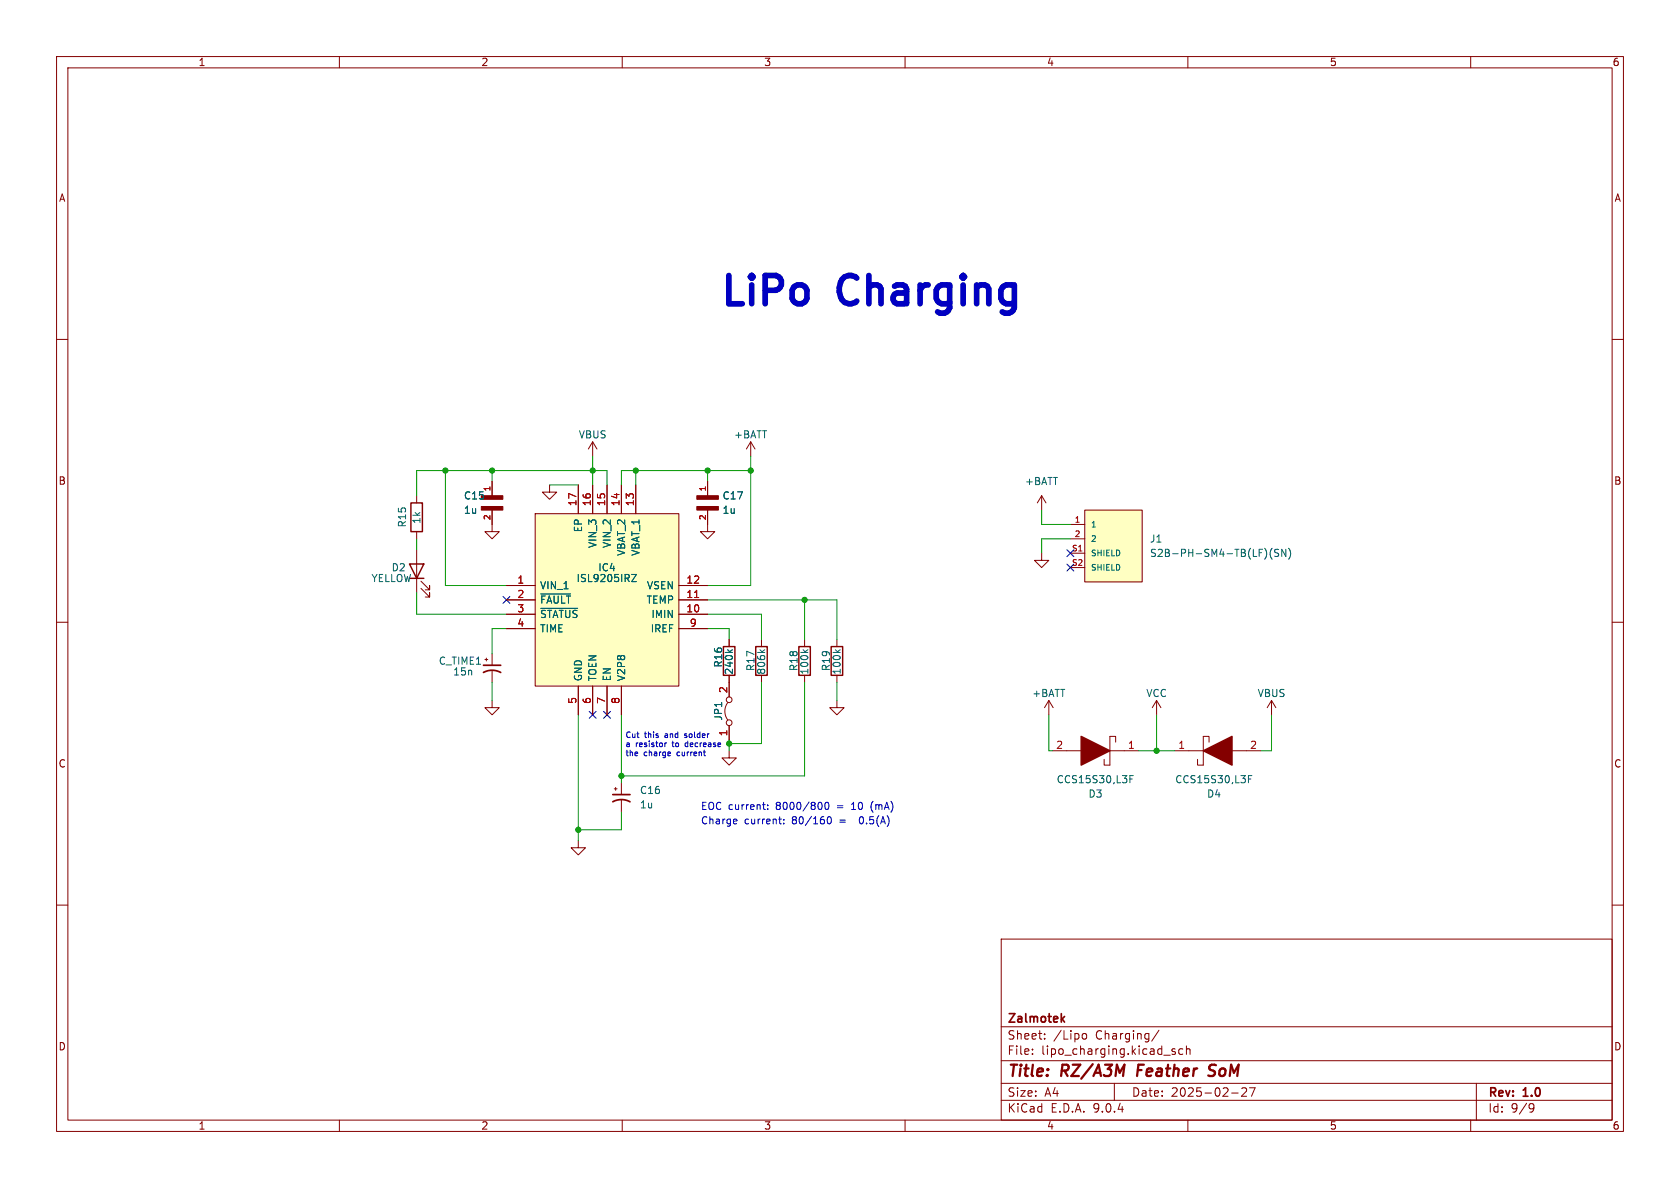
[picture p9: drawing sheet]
<svg xmlns="http://www.w3.org/2000/svg" width="297mm" height="210mm" viewBox="0 0 297 210" stroke-linecap="round" stroke-linejoin="round" font-family="sans-serif">
<g fill="none" stroke="#840000" stroke-width=".18">
<path d="M10 10h277v190h-277zM12 12h273v186h-273zM60 10v2M110 10v2M160 10v2M210 10v2M260 10v2M10 60h2M285 60h2M184.1 97.8v1.3h-1.2l1.2 1.2 1.3-1.2h-1.3M184.1 87.6l.8 1.3M184.1 87.6l-.7 1.3"/>
<path d="M184.1 87.6v2.6M10 110h2M285 110h2M108.6 139.4h.5M108.8 139.2v.5M109.9 138.4v2.1M148 123.8v1.3h1.2l-1.2 1.3-1.3-1.3h1.3M185.4 123.8l-.7 1.3M185.4 123.8l.8 1.3M185.4 123.8v2.6M204.5 123.8l-.8 1.3M204.5 123.8l.7 1.3"/>
<path d="M204.5 123.8v2.6M207.6 132.7h5.1M213.7 131.2v-1h-1v5.1h-1v-1.1M217.8 132.7h5.1M109.9 141.5v2M10 160h2M177 166h108v32h-108zM285 160h2M60 198v2M110 198v2M160 198v2M177 194.5h108"/>
<path d="M177 191.5h108M177 187.5h108M177 181.5h108M182.5 186.3v.1M182.5 185.5v.1M184.7 183.6v.1M184.7 182.8v.1M191.4 182.8l.4-.1 .3 .3v.4l-.1 .2-.4 .1-.2-.1M197 191.5v3M204.9 182.1l-1.3 2M207.7 185.5l-.3-.1-.2 .2v.2l.5 .2v.3h-.5M209.1 185.5l-.4-.1-.3 .3v.4l.1 .2h.6"/>
<path d="M209.7 185.5l.3-.1 .3 .1 .1 .9M209.7 184.9v1.5M210 198v2M217.7 193.2h1.2M219.5 192.4l.6-.1 .2 .1 .1 .3-.9 1.1h.9M220.9 192.3h1l-.7 1.5M260 198v2M261 191.5v6.5M270.6 195.1l.5 .1a.99 .99 0 0 1-.4 1.4h-.2M271.2 195.7l-.3 .3h-.3"/>
</g>
<path d="M201.3 188.2l-.3 2M214.7 190a.85 .85 0 0 1-1.1 .1M214.7 188.2l-.7 .1a.46 .46 0 0 0-.2 .5 .46 .46 0 0 0 .3 .4l.5 .2" fill="none" stroke="#840000" stroke-width=".4"/>
<path d="M108.3 141.7a3.2 3.2 0 0 1 3.1 0M108.3 140.5h3.1M188.2 179.7l-.6 .6M187.8 180.1l.4 .6" fill="none" stroke="#840000" stroke-width=".3"/>
<path d="M212.7 132.7l5.1-2.5v5.1z" fill="#840000" stroke="#840000" stroke-width=".25"/>
<path d="M220.7 137.7h.4M221.3 137.1h-.6v1.3" fill="none" stroke="#006464" stroke-width=".18"/>
<path d="M191.8 90.2h10.1v12.7h-10.1z" fill="#ffffc2"/>
<g fill="none" stroke="#840000" stroke-width=".18">
<path d="M104.8 78.1l-.8 1.3M104.8 78.1l.7 1.3M104.8 78.1v2.5M73.7 87.6v1.3M73.7 94v1.3M73.7 97.2v7.6M87 90.2v3.8h1.3l-1.3 1.3-1.3-1.3h1.3M87 85.1v2.5M189.2 92.7h2.6M189.2 95.3h2.6M189.2 97.8h2.6M191.8 90.2h10.1v12.7h-10.1z"/>
<path d="M74.4 104l1.5 1.5v-.7v.7h-.7M74.4 102.7l1.5 1.6v-.8v.8h-.7M85.7 116.6h.5M86 116.3v.5M87 115.6v2M87 118.6v2.1M189.2 100.3h2.6M87 123.8v1.3h1.3l-1.3 1.3-1.3-1.3h1.3M128.7 124.2a2.54 2.54 0 0 0 0 3.1M128.9 132.7v1.3h1.3l-1.3 1.3-1.3-1.3h1.3M128.9 120.7v2.5M128.9 128.3v2.5"/>
<path d="M224.8 123.8l-.8 1.3M224.8 123.8l.8 1.3M224.8 123.8v2.6"/>
<circle cx="128.9" cy="123.7" r=".51"/>
<circle cx="128.9" cy="127.8" r=".51"/>
</g>
<path d="M224.9 96.9a1.46 1.46 0 0 0 0 2M226.1 97.2l-.5-.1-.2 .1v.4l.5 .2 .2 .3-.3 .3-.5-.1M227.3 97.1v1.3l-.7-1.3v1.3M227.8 96.9a1.46 1.46 0 0 1 0 2" fill="none" stroke="#006464" stroke-width=".18"/>
<path d="M85.5 118.9a3.2 3.2 0 0 1 3 0M85.5 117.6h3" fill="none" stroke="#840000" stroke-width=".3"/>
<path d="M72.4 99.7h2.5l-1.2 2.5zM72.6 88.9h2.1v5.1h-2.1zM72.4 102.2h2.5" fill="none" stroke="#840000" stroke-width=".25"/>
<g fill="#840000" stroke="#840000" stroke-width=".18">
<path d="M85.1 89.5h3.8v.7h-3.8z"/>
<path d="M85.1 87.6h3.8v.7h-3.8z"/>
</g>
<path d="M94.6 90.8h25.4v30.5h-25.4z" fill="#ffffc2"/>
<g fill="none" stroke="#840000" stroke-width=".18">
<path d="M132.7 78.1l-.7 1.3M132.7 78.1l.8 1.3M132.7 78.1v2.5M87 85.1v2.5M87 90.2v2.5M94.6 90.8h25.4v30.5h-25.4zM97.2 85.7v1.3h1.2l-1.2 1.3-1.3-1.3h1.3M102.2 85.7v5.1M104.8 85.7v5.1M107.3 85.7v5.1M109.9 85.7v5.1M112.4 85.7v5.1"/>
<path d="M125.1 90.2v3.8h1.3l-1.3 1.3-1.3-1.3h1.3M125.1 85.1v2.5M89.5 103.5h5.1M89.5 106h5.1M89.5 108.6h5.1M89.5 111.1h5.1M120 103.5h5.1M120 106h5.1M120 108.6h5.1M120 111.1h5.1M128.9 113v1.3M128.9 119.4v3.8"/>
<path d="M134.6 113v1.3M134.6 119.4v1.3M142.2 113v1.3M142.2 119.4v1.3M148 113v1.3M148 119.4v1.3M102.2 121.3v5.1M104.8 121.3v5.1M107.3 121.3v5.1M109.9 121.3v5.1M128.9 128.3v2.5M186.1 132.7h5"/>
<path d="M196.2 132.7h5.1M197.2 131.2v-1h-1v5.1h-1v-1.1M102.2 148.6v1.3h1.3l-1.3 1.2-1.2-1.2h1.2"/>
</g>
<g fill="none" stroke="#006464" stroke-width=".18">
<path d="M95.6 105h5.3M95.6 107.5h6.5M111.7 101.5h.8l-.8 1.3h.8M128.6 114.9l.5 .4M129.5 114.9l-.5 .3M134.4 114.9l.4 .4M135.2 114.9l-.5 .3M142 114.9l.5 .4M142.8 114.9l-.5 .3M147.7 114.9l.5 .4M148.5 114.9l-.4 .3M199.8 137.7h.4"/>
<path d="M200.4 137.1h-.6v1.3"/>
</g>
<path d="M122.8 105.6h.7" fill="none" stroke="#a90000" stroke-width=".18"/>
<g fill="#840000" stroke="#840000" stroke-width=".18">
<path d="M123.2 89.5h3.8v.7h-3.8z"/>
<path d="M123.2 87.6h3.8v.7h-3.8z"/>
</g>
<path d="M127.9 114.3h2v5.1h-2zM133.6 114.3h2v5.1h-2zM141.2 114.3h2.1v5.1h-2.1zM146.9 114.3h2.1v5.1h-2.1z" fill="none" stroke="#840000" stroke-width=".25"/>
<path d="M191.1 130.2l5.1 2.5-5.1 2.6z" fill="#840000" stroke="#840000" stroke-width=".25"/>
<g fill="none" stroke="#009600" stroke-width=".18">
<path d="M73.7 95.3v1.9M78.7 83.2v20.3h10.8M87 83.2v1.9M97.2 85.7h5M104.8 80.6v5.1M107.3 85.7v-2.5h-33.6v4.4M112.4 83.2v2.5M125.1 83.2v1.9M132.7 83.2h-22.8v2.5M132.7 80.6v22.9h-7.6M184.1 90.2v2.5h5.1M189.2 95.3h-5.1v2.5"/>
<path d="M73.7 104.8v3.8h15.8M89.5 111.1h-2.5v4.5M125.1 106h22.9v7M125.1 108.6h9.5v4.4M125.1 111.1h3.8v1.9M142.2 106v7M87 120.7v3.1M102.2 126.4v22.2M109.9 126.4v12M128.9 130.8v1.9M134.6 120.7v10.7h-5.7M142.2 120.7v16.5h-32.3"/>
<path d="M148 120.7v3.1M185.4 126.4v6.3h.7M201.3 132.7h6.3M204.5 126.4v6.3M224.8 126.4v6.3h-1.9M109.9 143.5v3.2h-7.7"/>
</g>
<path d="M188.6 99.7l1.2 1.2M188.6 97.2l1.2 1.2M189.8 99.7l-1.2 1.2M189.8 97.2l-1.2 1.2M88.9 105.4l1.2 1.3M90.1 105.4l-1.2 1.3M104.2 125.8l1.2 1.2M105.4 125.8l-1.2 1.2M106.7 125.8l1.2 1.2M107.9 125.8l-1.2 1.2" fill="none" stroke="#000084" stroke-width=".18"/>
<g fill="none" stroke="#0000c2" stroke-width=".18">
<path d="M117.5 131.3v.7M117.8 131.3l-.3 .2M118.5 133v.2l-.4 .1M121 130.3l.1 .1M121.1 129.8v.2M121.2 131.4v.5M124.4 132.9h.3M124.6 133.6h.1M130.1 144.8l.2 .3-.6 .1M130.2 145.6h-.1M134.8 142.2h.5M135.2 143.1h.1"/>
<path d="M135.7 143v.1M135.7 142.3v.1M137.7 144.8h.4M138 145.6h.1M138.6 145.5v.1M138.6 144.9v.1M145.2 141.9l.1 .4-.1 .7M145.9 141.9l.2-.1a.68 .68 0 0 1 .5 .7 .68 .68 0 0 1-.5 .6l-.2-.1-.1-.4zM146.4 144.5l.1-.1a.68 .68 0 0 1 .5 .6 .68 .68 0 0 1-.5 .6l-.1-.1-.2-.3zM150.5 143.1h.8M150.7 142.1l-.2 .1M152.1 144.4l-.2 .5 .2 .7"/>
<path d="M154.1 142l-.1 .5 .1 .7"/>
</g>
<g fill="#009600" stroke="#009600" stroke-width=".18">
<circle cx="125.1" cy="83.2" r=".46"/>
<circle cx="132.7" cy="83.2" r=".46"/>
<circle cx="142.2" cy="106" r=".46"/>
<circle cx="204.5" cy="132.7" r=".46"/>
<circle cx="128.9" cy="131.4" r=".46"/>
<circle cx="104.8" cy="83.2" r=".46"/>
<circle cx="87" cy="83.2" r=".46"/>
<circle cx="78.7" cy="83.2" r=".46"/>
<circle cx="112.4" cy="83.2" r=".46"/>
<circle cx="102.2" cy="146.7" r=".46"/>
<circle cx="109.9" cy="137.2" r=".46"/>
</g>
<g font-size="7" fill="#0000c2">
<text x="127" y="54.4">LiPo</text>
<text x="148.8" y="54.4">Charging</text>
</g>
<g font-size="2.8" fill="#840000">
<text x="178" y="190.9">Title:</text>
<text x="187.7" y="190.9">RZ/A3M</text>
<text x="201.9" y="190.9">Feather</text>
<text x="215.4" y="190.9">SoM</text>
</g>
<g font-size="2.1" fill="#840000">
<text x="178" y="184">Sheet:</text>
<text x="178" y="181.2">Zalmotek</text>
<text x="186.2" y="184">/Lipo</text>
<text x="193.7" y="184">Charging/</text>
<text x="178" y="186.7">File:</text>
<text x="184.1" y="186.7">lipo_charging.kicad_sch</text>
<text x="178" y="196.9">KiCad</text>
<text x="178" y="194.1">Size:</text>
<text x="184.7" y="194.1">A4</text>
<text x="185.7" y="196.9">E.D.A.</text>
<text x="193.3" y="196.9">9.0.4</text>
<text x="200" y="194.1">Date:</text>
<text x="207" y="194.1">2025-02-27</text>
<text x="263" y="194.3">Rev:</text>
<text x="263" y="196.9">Id:</text>
<text x="267.1" y="196.9">9/9</text>
<text x="269.4" y="194.3">1.0</text>
</g>
<g font-size="1.8" fill="#840000">
<text x="35" y="11.9">1</text>
<text x="85" y="11.9">2</text>
<text x="135" y="11.9">3</text>
<text x="185" y="11.9">4</text>
<text x="235" y="11.9">5</text>
<text x="285" y="11.9">6</text>
<text x="10.3" y="35.9">A</text>
<text x="285.3" y="35.9">A</text>
<text x="10.3" y="85.9">B</text>
<text x="285.3" y="85.9">B</text>
<text x="10.3" y="135.9">C</text>
<text x="285.3" y="135.9">C</text>
<text x="10.3" y="185.9">D</text>
<text x="285.3" y="185.9">D</text>
<text x="35" y="199.9">1</text>
<text x="85" y="199.9">2</text>
<text x="135" y="199.9">3</text>
<text x="185" y="199.9">4</text>
<text x="235" y="199.9">5</text>
<text x="285" y="199.9">6</text>
</g>
<g font-size="1.8" fill="#006464">
<text x="102.2" y="77.7">VBUS</text>
<text x="129.7" y="77.7">+BATT</text>
<text x="81.9" y="88.5">C15</text>
<text x="127.6" y="88.5">C17</text>
<text x="181.1" y="86">+BATT</text>
<text x="72" y="93.3" transform="rotate(-90 72 93.3)">R15</text>
<text x="74.5" y="92.7" transform="rotate(-90 74.5 92.7)">1k</text>
<text x="81.9" y="91">1u</text>
<text x="103.1" y="94.2" transform="rotate(-90 103.1 94.2)">EP</text>
<text x="127.6" y="91">1u</text>
<text x="69.1" y="101.2">D2</text>
<text x="105.6" y="97" transform="rotate(-90 105.6 97)">VIN_3</text>
<text x="105.7" y="101.2">IC4</text>
<text x="108.2" y="97" transform="rotate(-90 108.2 97)">VIN_2</text>
<text x="110.7" y="98.4" transform="rotate(-90 110.7 98.4)">VBAT_2</text>
<text x="113.3" y="98.4" transform="rotate(-90 113.3 98.4)">VBAT_1</text>
<text x="203.2" y="96.1">J1</text>
<text x="203.2" y="98.7">S2B-PH-SM4-TB(LF)(SN)</text>
<text x="65.6" y="103.1">YELLOW</text>
<text x="95.4" y="104.4">VIN_1</text>
<text x="95.4" y="106.9">~{FAULT}</text>
<text x="101.8" y="103.1">ISL9205IRZ</text>
<text x="114.2" y="106.9">TEMP</text>
<text x="114.3" y="104.4">VSEN</text>
<text x="95.4" y="109.4">~{STATUS}</text>
<text x="95.4" y="112">TIME</text>
<text x="114.9" y="112">IREF</text>
<text x="115.1" y="109.4">IMIN</text>
<text x="77.5" y="117.7">C_TIME1</text>
<text x="80" y="119.6">15n</text>
<text x="127.9" y="118.1" transform="rotate(-90 127.9 118.1)">R16</text>
<text x="129.8" y="119.4" transform="rotate(-90 129.8 119.4)">240k</text>
<text x="133.6" y="118.7" transform="rotate(-90 133.6 118.7)">R17</text>
<text x="135.5" y="119.4" transform="rotate(-90 135.5 119.4)">806k</text>
<text x="141.2" y="118.7" transform="rotate(-90 141.2 118.7)">R18</text>
<text x="143.1" y="119.4" transform="rotate(-90 143.1 119.4)">100k</text>
<text x="146.9" y="118.7" transform="rotate(-90 146.9 118.7)">R19</text>
<text x="148.8" y="119.4" transform="rotate(-90 148.8 119.4)">100k</text>
<text x="103.1" y="120.5" transform="rotate(-90 103.1 120.5)">GND</text>
<text x="105.6" y="120.5" transform="rotate(-90 105.6 120.5)">TOEN</text>
<text x="108.2" y="120.5" transform="rotate(-90 108.2 120.5)">EN</text>
<text x="110.7" y="120.5" transform="rotate(-90 110.7 120.5)">V2P8</text>
<text x="182.4" y="123.4">+BATT</text>
<text x="202.6" y="123.4">VCC</text>
<text x="222.2" y="123.4">VBUS</text>
<text x="127.9" y="127.5" transform="rotate(-90 127.9 127.5)">JP1</text>
<text x="113" y="143.1">1u</text>
<text x="113" y="140.6">C16</text>
<text x="186.7" y="138.7">CCS15S30,L3F</text>
<text x="192.3" y="141.2">D3</text>
<text x="207.7" y="138.7">CCS15S30,L3F</text>
<text x="213.3" y="141.2">D4</text>
</g>
<g font-size="1.8" fill="#a90000">
<text x="102" y="89.6" transform="rotate(-90 102 89.6)">17</text>
<text x="104.5" y="89.6" transform="rotate(-90 104.5 89.6)">16</text>
<text x="107.1" y="89.6" transform="rotate(-90 107.1 89.6)">15</text>
<text x="109.6" y="89.6" transform="rotate(-90 109.6 89.6)">14</text>
<text x="112.1" y="89.6" transform="rotate(-90 112.1 89.6)">13</text>
<text x="91.4" y="103.3">1</text>
<text x="91.4" y="105.8">2</text>
<text x="121.2" y="103.3">12</text>
<text x="121.2" y="105.8">11</text>
<text x="91.4" y="108.3">3</text>
<text x="91.4" y="110.9">4</text>
<text x="121.2" y="108.3">10</text>
<text x="121.8" y="110.9">9</text>
<text x="102" y="124.5" transform="rotate(-90 102 124.5)">5</text>
<text x="104.5" y="124.5" transform="rotate(-90 104.5 124.5)">6</text>
<text x="107.1" y="124.5" transform="rotate(-90 107.1 124.5)">7</text>
<text x="109.6" y="124.5" transform="rotate(-90 109.6 124.5)">8</text>
<text x="128.7" y="122.6" transform="rotate(-90 128.7 122.6)">2</text>
<text x="128.7" y="130.2" transform="rotate(-90 128.7 130.2)">1</text>
<text x="186.6" y="132.5">2</text>
<text x="199.3" y="132.5">1</text>
<text x="208.2" y="132.5">1</text>
<text x="220.9" y="132.5">2</text>
</g>
<g font-size="1.8" fill="#0000c2">
<text x="123.8" y="143.3">EOC current:</text>
<text x="137.3" y="143.3">8000/800</text>
<text x="148.3" y="143.3">=</text>
<text x="151" y="143.3">10</text>
<text x="154.6" y="143.3">(mA)</text>
<text x="123.8" y="145.8">Charge</text>
<text x="131.6" y="145.8">current:</text>
<text x="140.1" y="145.8">80/160</text>
<text x="148.7" y="145.8">=</text>
<text x="152.6" y="145.8">0.5(A)</text>
</g>
<g font-size="1.4" fill="#a90000">
<text x="86.7" y="87" transform="rotate(-90 86.7 87)">1</text>
<text x="124.8" y="87" transform="rotate(-90 124.8 87)">1</text>
<text x="86.7" y="92.1" transform="rotate(-90 86.7 92.1)">2</text>
<text x="124.8" y="92.1" transform="rotate(-90 124.8 92.1)">2</text>
<text x="189.9" y="92.5">1</text>
<text x="189.9" y="95">2</text>
<text x="189.4" y="97.5">S1</text>
<text x="189.4" y="100.1">S2</text>
</g>
<g font-size="1.4" fill="#006464">
<text x="192.8" y="93.4">1</text>
<text x="192.8" y="96">2</text>
<text x="192.8" y="98.5">SHIELD</text>
<text x="192.8" y="101.1">SHIELD</text>
</g>
<g font-size="1.4" fill="#0000c2">
<text x="110.5" y="130.5">Cut</text>
<text x="114" y="130.5">this</text>
<text x="117.8" y="130.5">and</text>
<text x="121.5" y="130.5">solder</text>
<text x="110.5" y="132.1">a</text>
<text x="110.5" y="133.7">the</text>
<text x="112.4" y="132.1">resistor</text>
<text x="113.8" y="133.7">charge</text>
<text x="119.1" y="132.1">to</text>
<text x="119.9" y="133.7">current</text>
<text x="121.6" y="132.1">decrease</text>
</g>
</svg>
